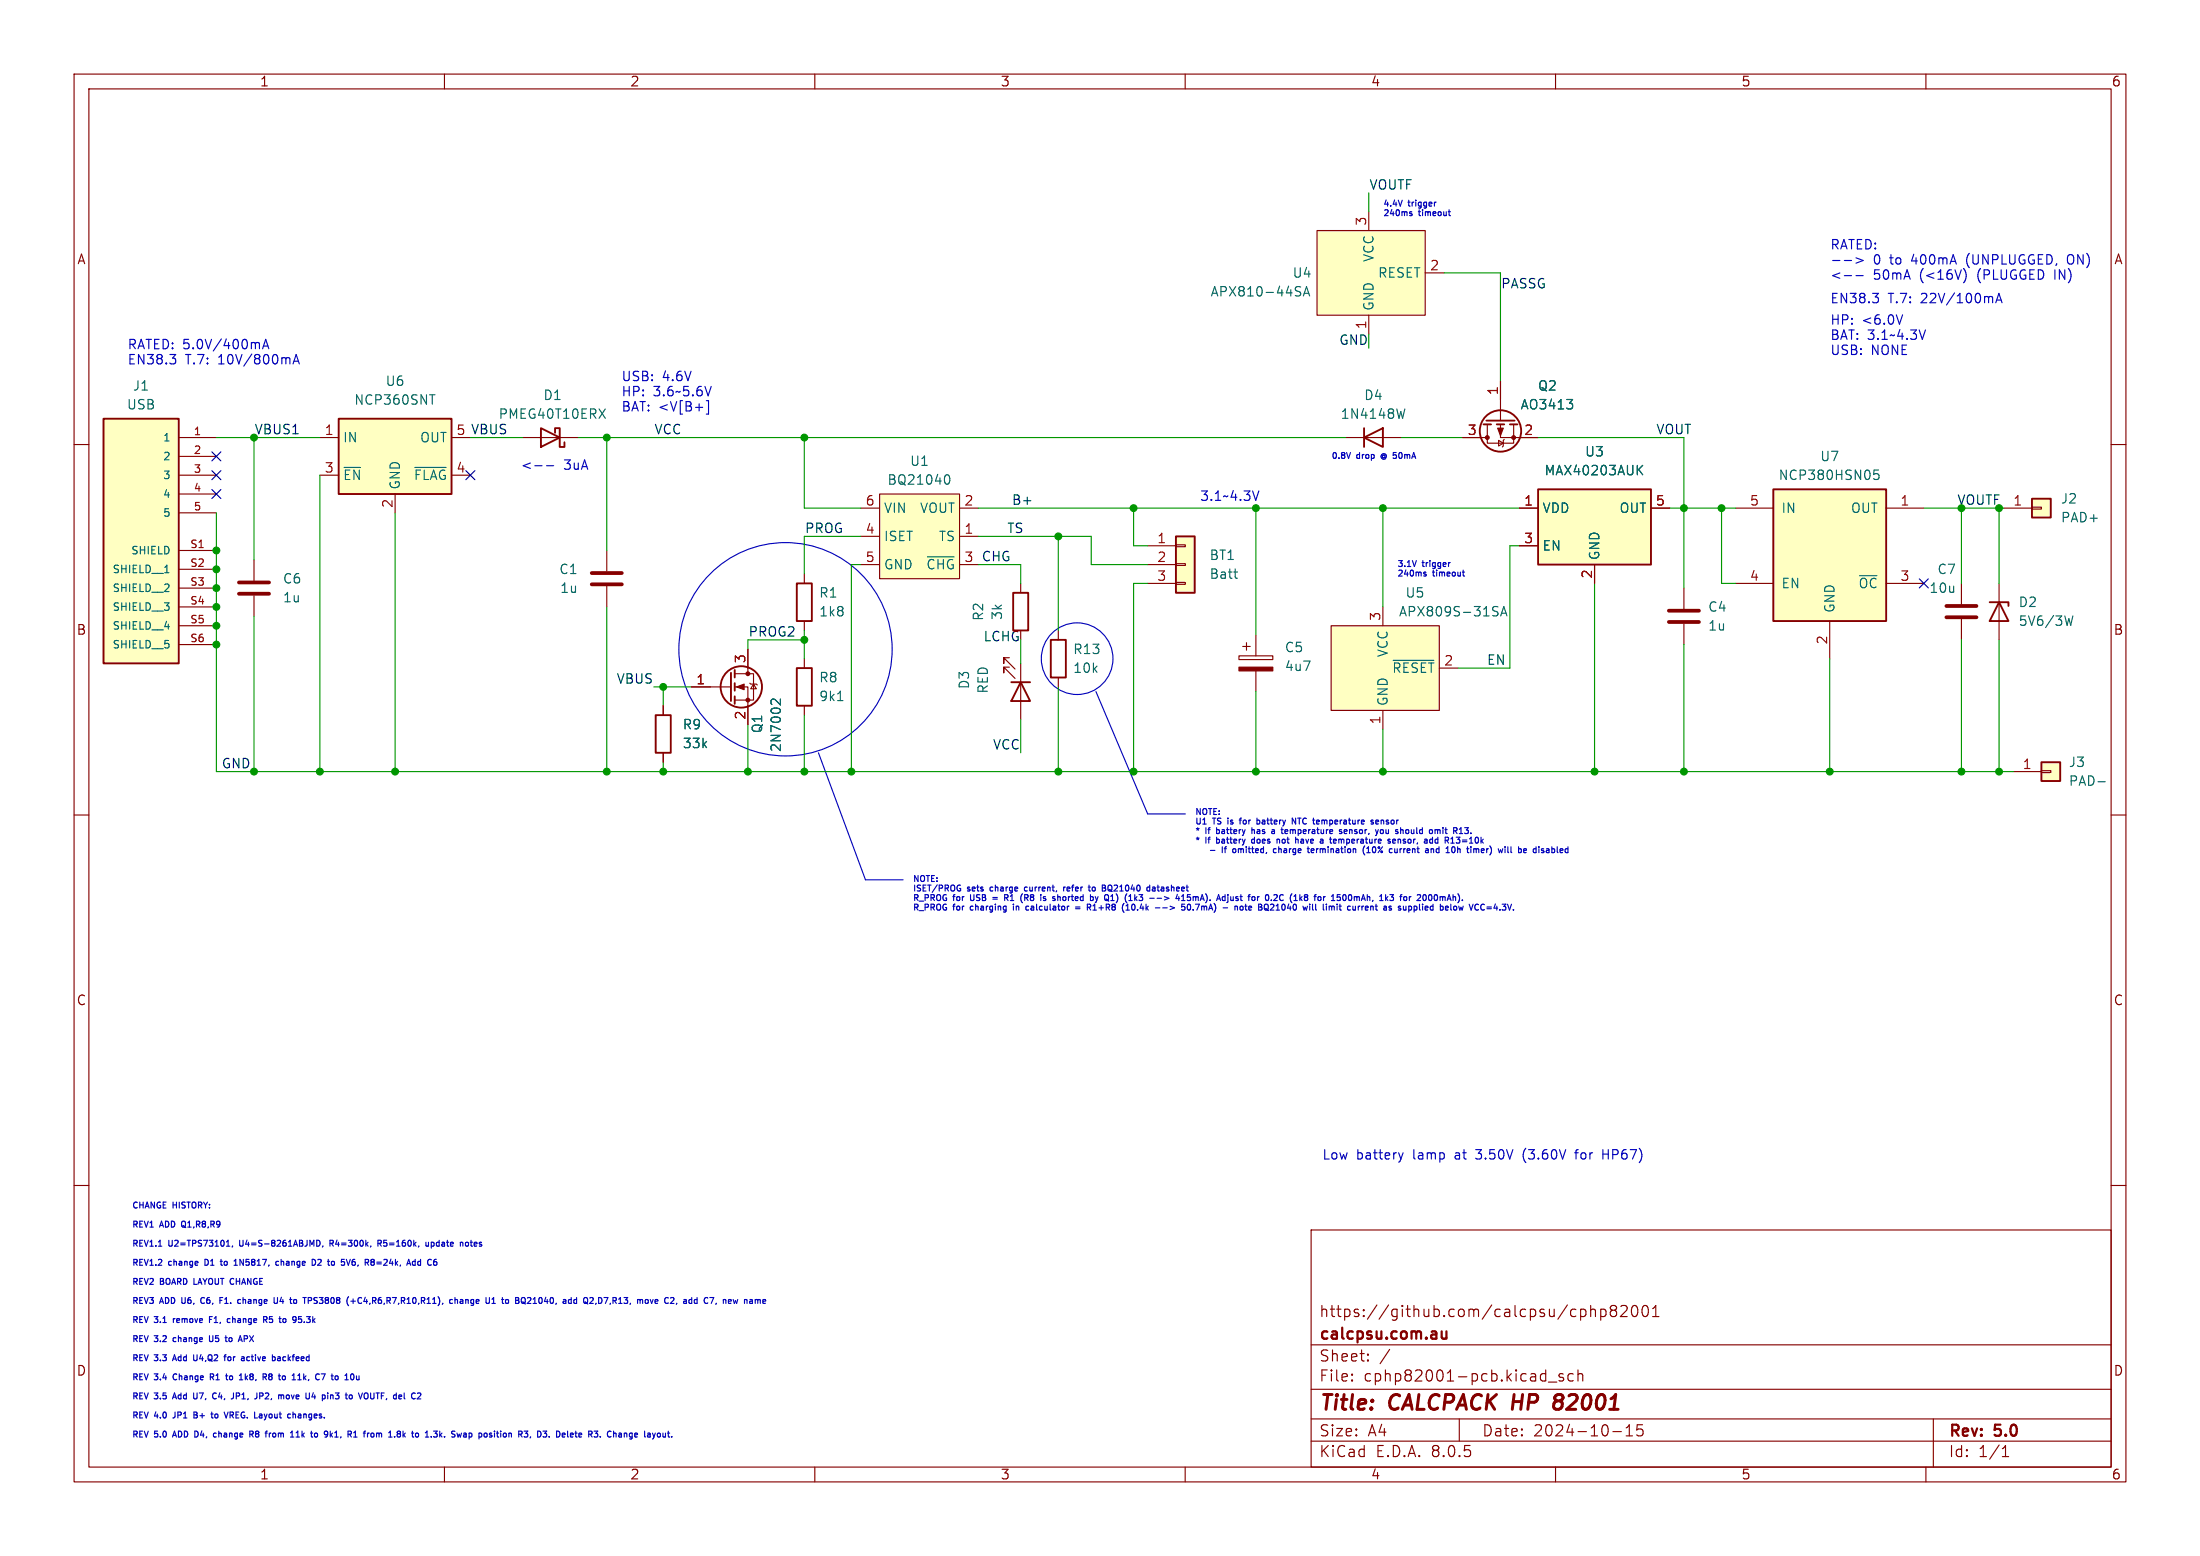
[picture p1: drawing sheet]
<svg xmlns="http://www.w3.org/2000/svg" width="297mm" height="210mm" viewBox="0 0 297 210" stroke-linecap="round" stroke-linejoin="round" font-family="sans-serif">
<g fill="none" stroke="#840000" stroke-width=".15">
<path d="M10 10h277v190h-277zM12 12h273v186h-273zM60 10v2M110 10v2M160 10v2M210 10v2M260 10v2M10 60h2M70.5 59.1h7.6M285 60h2M10 110h2M285 110h2"/>
<path d="M10 160h2M285 160h2M177 166h108v32h-108zM213.4 176.8l.4-.1 .3 .3v.4l-.1 .2-.2 .1-.4-.1M214.7 176.8a.37 .37 0 0 1 .7 .1v.8M214.7 176.2v1.5M216.1 176.8l.4-.1 .3 .3v.4l-.1 .2-.2 .1-.4-.1M216.1 176.7v1.5M217.7 176.8l-.3 .3 .1 .5 .2 .1 .4-.1 .1-.2v-.4l-.2-.2M217.7 176.8h-.2a.31 .31 0 0 1-.1-.4 .31 .31 0 0 1 .3-.2l.4 .1a.31 .31 0 0 1 .1 .3 .31 .31 0 0 1-.2 .2M217.7 176.8h.3M218.8 176.3l.2-.1 .5 .1a.41 .41 0 0 1 .1 .5l-.9 .9h1"/>
<path d="M220.5 176.3a.36 .36 0 0 1 .5 .2 .77 .77 0 0 1-.4 1.2 1 1 0 0 1-.1-1.4zM221.8 176.3a.36 .36 0 0 1 .4-.1 .36 .36 0 0 1 .3 .3 .77 .77 0 0 1-.5 1.2 .91 .91 0 0 1-.2-1.4zM223.1 177.7h.9M223.1 176.6l.4-.4v1.5M60 198v2M110 198v2M160 198v2M177 194.5h108M177 191.5h108M177 187.5h108M177 181.5h108M182.5 186.3h.1l-.1 .1"/>
<path d="M182.5 186.3v.1M182.5 185.5v.1M182.5 185.5h.1l-.1 .1M184.7 183.6v.1M184.7 183.6h-.1l.1 .1M184.7 182.8v.1M184.7 182.8h-.1l.1 .1M187.6 182.1l-1.3 2M197 191.5v3M209 186.5h1.2M210 198v2M211 185.5l-.3-.1-.2 .2v.2l.5 .2 .1 .1-.1 .2-.1 .1-.4-.1"/>
<path d="M212.4 185.5l-.4-.1-.3 .3v.4l.1 .2 .2 .1 .4-.1M213 185.5a.37 .37 0 0 1 .7 .1v.8M213 184.9v1.5M217.7 193.2h1.2M219.5 193.8h.9M219.5 192.7l.5-.4v1.5M221.7 192.3h-.7v.7l.2-.1h.5l.1 .3-.1 .5-.2 .1h-.3l-.2-.1M260 198v2M261 191.5v6.5M270.3 196.6h.9M270.3 195.5l.4-.4v1.5"/>
</g>
<path d="M210 189l.2 .1M210.2 189.1h.4M210.2 189.1l-.2 .1M210.6 189.1l.2 .1M210.7 188.2h-.4l-.3 .2M210.8 190l-.4 .2h-.3M210.8 189l-.2 .1" fill="none" stroke="#840000" stroke-width=".4"/>
<path d="M194.6 179.7l.1 .9a.41 .41 0 0 0 .6-.1M195.3 179.7v1" fill="none" stroke="#840000" stroke-width=".3"/>
<path d="M73 57.8l2.6 1.3-2.6 1.2zM74.9 58.4v-.6h.7v2.5h.6v-.6" fill="none" stroke="#840000" stroke-width=".25"/>
<path d="M80.9 55.2l.8 1.3M81.7 55.2l-.8 1.3" fill="none" stroke="#006464" stroke-width=".15"/>
<path d="M158.7 72.4h2.6v7.6h-2.6z" fill="#ffffc2"/>
<path d="M197.5 59.1h3.3M200.8 57.3v2.5h3.5v-2.5M202.3 59.4l.6 .4-.6 .4zM202.6 57.3v1.8h5M202.6 51.4v5.4M203.1 59.3l-.2 .1v.8l-.1 .1M154.9 73.7h3.8M154.9 76.2h3.8M154.9 78.7h3.8M158.7 78.6h1.3v.3h-1.3zM158.7 76.1h1.3v.2h-1.3zM158.7 73.5h1.3v.3h-1.3z" fill="none" stroke="#840000" stroke-width=".15"/>
<g fill="none" stroke="#840000" stroke-width=".25">
<path d="M200.3 57.3h1M200.7 56.8h3.8M202.1 57.3h1M203.8 57.3h1.1M158.7 72.4h2.6v7.6h-2.6z"/>
<circle cx="202.6" cy="58.2" r="2.79"/>
</g>
<path d="M211.5 53.9h.8l-.4 .5M212.2 54.5l.1 .1v.3l-.1 .2M166.6 77.2h.5M166.8 78h.3" fill="none" stroke="#006464" stroke-width=".15"/>
<g fill="#840000" stroke="#840000" stroke-width=".15">
<path d="M202.2 57.8h.7l-.3 1z"/>
<circle cx="204.3" cy="59.1" r=".25"/>
<circle cx="200.8" cy="59.1" r=".25"/>
</g>
<path d="M14 56.5h10.1v33h-10.1z" fill="#ffffc2"/>
<path d="M14 56.5h10.1v33h-10.1zM184.1 59.1l2.6-1.3v2.5zM184.1 57.8v2.5" fill="none" stroke="#840000" stroke-width=".25"/>
<path d="M24.1 59.1h5.1M181.6 59.1h7.6M24.1 61.6h5.1M24.1 64.1h5.1M24.1 66.7h5.1M24.1 69.2h5.1M24.1 74.3h5.1M24.1 76.8h5.1M24.1 79.4h5.1M24.1 81.9h5.1M24.1 84.5h5.1M24.1 87h5.1" fill="none" stroke="#840000" stroke-width=".15"/>
<path d="M189.7 55.2l-.3 1.3M22.2 77.3h.6" fill="none" stroke="#006464" stroke-width=".15"/>
<path d="M179.7 84.5h14.6v11.4h-14.6z" fill="#ffffc2"/>
<path d="M179.7 84.5h14.6v11.4h-14.6zM186.7 81.9v2.6M186.7 95.9v2.5M194.3 90.2h2.5" fill="none" stroke="#840000" stroke-width=".15"/>
<path d="M188.1 89.1h5.5M201.7 82.5l.4 .1 .1 .3-.2 .2h-.3M201.7 81.9h.5M202.6 83.1l.4-1.2 .4 1.2M202.7 82.8h.6" fill="none" stroke="#006464" stroke-width=".15"/>
<path d="M177.8 31.1h14.6v11.4h-14.6z" fill="#ffffc2"/>
<path d="M177.8 31.1h14.6v11.4h-14.6zM184.8 28.6v2.5M192.4 36.8h2.5M184.8 42.5v2.6M108.6 77.5v1.2M227.3 79.4v2.8M264.8 78.7v2.8M108.6 83.8v1.3M227.3 84.2v2.8M264.8 83.6v2.8" fill="none" stroke="#840000" stroke-width=".15"/>
<path d="M175.1 39.3l.4 .1 .1 .3-.2 .2h-.4M175.1 38.7h.5M176 39.9l.4-1.2 .4 1.2M176.1 39.6h.6" fill="none" stroke="#006464" stroke-width=".15"/>
<path d="M107.6 78.7h2v5.1h-2z" fill="none" stroke="#840000" stroke-width=".25"/>
<path d="M225.3 83.9h4.1M225.3 82.4h4.1M262.8 83.3h4M262.8 81.8h4" fill="none" stroke="#840000" stroke-width=".51"/>
<path d="M45.7 56.5h15.3v10.2h-15.3z" fill="#ffffc2"/>
<path d="M45.7 56.5h15.3v10.2h-15.3zM107.6 90.2h2v5.1h-2zM268.6 81.3h2.5v.5M269.9 81.3l1.2 2.5h-2.5z" fill="none" stroke="#840000" stroke-width=".25"/>
<path d="M43.2 59.1h2.5M61 59.1h2.5M43.2 64.1h2.5M53.3 66.7v2.5M61 64.1h2.5M269.9 78.7v7.7M108.6 88.9v1.3M108.6 95.3v1.2" fill="none" stroke="#840000" stroke-width=".15"/>
<path d="M58 53.3h.7M46.5 63.1h2.2M56 63.1h4.2M113.1 94.6h.7M279.8 83.1l-.3 1.3-.2-.9" fill="none" stroke="#006464" stroke-width=".15"/>
<path d="M274.3 67.3h2.6v2.6h-2.6z" fill="#ffffc2"/>
<path d="M81.9 74.3v2.8M81.9 79.1v2.8M137.8 78.7v1.3M270.5 68.6h3.8M274.3 68.5h1.3v.2h-1.3zM136.3 88.8h-.8v.7v-.7l1.5 1.5M136.3 90h-.8v.8v-.8l1.5 1.6M137.8 89.5v7.7" fill="none" stroke="#840000" stroke-width=".15"/>
<path d="M274.3 67.3h2.6v2.6h-2.6zM136.5 92.1h2.6M136.8 80h2v5.1h-2zM137.8 92.1l1.3 2.5h-2.6z" fill="none" stroke="#840000" stroke-width=".25"/>
<path d="M79.9 78.9h4M79.9 77.3h4" fill="none" stroke="#840000" stroke-width=".51"/>
<path d="M207.6 66h15.3v10.2h-15.3z" fill="#ffffc2"/>
<g fill="none" stroke="#840000" stroke-width=".25">
<path d="M207.6 66h15.3v10.2h-15.3zM98.7 90.8v3.8M99.2 90.4v1M99.2 92.2v1M99.2 94v1"/>
<circle cx="100.1" cy="92.7" r="2.79"/>
</g>
<g fill="none" stroke="#840000" stroke-width=".15">
<path d="M205.1 68.6h2.5M205.1 73.7h2.5M215.3 76.2v2.5M222.9 68.6h2.5M93.3 92.7h5.4M99.2 92.7h1.8v5.1M99.2 90.9h2.5v3.6h-2.5M101 87.6v3.3M101.2 92.2l.1 .1h.8l.1 .2M101.7 92.3l.4 .7h-.8zM167.3 88.5h4.5v.5h-4.5zM167.8 87.2h1"/>
<path d="M168.3 86.7v1.1M169.5 85.7v2.8M169.5 90.6v2.7"/>
</g>
<path d="M221.2 63.4l.6 .7M221.8 62.8l-.8 .7M105.4 94.4v.7l-.8-.7h-.2l-.3 .1v.4" fill="none" stroke="#006464" stroke-width=".15"/>
<g fill="#840000" stroke="#840000" stroke-width=".15">
<path d="M167.3 90h4.5v.6h-4.5z"/>
<path d="M99.4 92.7l1.1-.4v.8z"/>
<circle cx="101" cy="94.5" r=".25"/>
<circle cx="101" cy="90.9" r=".25"/>
</g>
<path d="M275.6 102.9h2.5v2.5h-2.5z" fill="#ffffc2"/>
<path d="M271.8 104.1h3.8M275.6 104h1.3v.3h-1.3z" fill="none" stroke="#840000" stroke-width=".15"/>
<path d="M275.6 102.9h2.5v2.5h-2.5z" fill="none" stroke="#840000" stroke-width=".25"/>
<path d="M283.2 105.5h1" fill="none" stroke="#006464" stroke-width=".15"/>
<path d="M239.4 66h15.2v17.8h-15.2z" fill="#ffffc2"/>
<path d="M239.4 66h15.2v17.8h-15.2zM88.5 96.5h2.1v5.1h-2.1zM141.9 86.4h2v5h-2z" fill="none" stroke="#840000" stroke-width=".25"/>
<path d="M34.3 75.6v2.8M234.3 68.6h5.1M234.3 78.7h5.1M254.6 68.6h5.1M254.6 78.7h5.1M34.3 80.4v2.8M89.5 95.3v1.2M142.9 85.1v1.3M142.9 91.4v1.3M247 83.8v5.1M89.5 101.6v1.3" fill="none" stroke="#840000" stroke-width=".15"/>
<path d="M253.6 63.4h-.6l-.1 .6 .2-.1 .4 .1 .2 .2-.1 .4-.2 .1h-.3l-.2-.1" fill="none" stroke="#006464" stroke-width=".15"/>
<path d="M32.3 78.6h4M32.3 80.1h4" fill="none" stroke="#840000" stroke-width=".51"/>
<path d="M118.7 66.7h10.8v11.4h-10.8z" fill="#ffffc2"/>
<g fill="none" stroke="#840000" stroke-width=".15">
<path d="M197.5 59.1h2.5M202.6 51.4v2.6M205.1 59.1h2.5M116.2 72.4h2.5M116.2 68.6h2.5M116.2 76.2h2.5M118.7 66.7h10.8v11.4h-10.8zM129.5 72.4h2.6M129.5 68.6h2.6M129.5 76.2h2.6M205.1 68.6h2.5M205.1 73.7h2.5"/>
<path d="M215.3 76.2v2.5M222.9 68.6h2.5M89.5 95.3v1.2M93.3 92.7h2.6M101 87.6v2.6M101 95.3v2.5M89.5 101.6v1.3"/>
</g>
<path d="M211.5 53.9h.8l-.4 .5M212.2 54.5l.1 .1v.3l-.1 .2M125.2 75.2h3.6M127.7 64.1h.2a.79 .79 0 0 1 0 1.2h-.2M221.2 63.4l.6 .7M221.8 62.8l-.8 .7M105.4 94.4v.7l-.8-.7h-.2l-.3 .1v.4" fill="none" stroke="#006464" stroke-width=".15"/>
<g fill="none" stroke="#0000c2" stroke-width=".15">
<path d="M190.3 28.8l.3 .2v.1h-.2M190.3 28.6h.3M193.9 27.3h-.2M195.5 28.6h.3M195.6 28.3v.7l.2 .1M247.4 35.2h1M249 35.2h1M249 37.2h1M250.6 34.8l.9 .4-.9 .3M250.6 37.2h.9M252.8 39.6h.8l-.4 .5M265.1 36.2a1.46 1.46 0 0 1 0 2"/>
<path d="M279.3 34.4a.91 .91 0 0 0 0 1.2M23.6 48.4l.1 .2v.3l-.1 .2M23.7 47.8l-.4 .5M35 46.3v.8M35.4 47.1l.5-1.3 .4 1.3M35.6 46.7h.6M39.6 49.1l.4-1.3 .4 1.3M39.7 48.8h.6M93.9 55h1M95.7 54.1v1.8h-.3M96 52.2l-.4 1.2M253.5 40.1l.1 .2v.3l-.1 .2"/>
<path d="M256.9 42.5l-.5 1.3M259.9 44.5l-.4 1.3M269.4 40.9l.5-1.3 .4 1.3M269.6 40.5h.6M72.2 62.9h1M73.8 62.9h.9M169.9 66.3l-.4 1.2M186.5 61.3a.37 .37 0 0 0 0 .6M188.1 61.1h.4M188.1 61.8l.3 .1M188.4 61.4h-.3M192.2 77.4l.3 .2v.1h-.2"/>
<path d="M192.2 77.3h.3M195.8 75.9l-.2 .1M197.4 77.2h.3M197.5 76.9v.7l.2 .1M148 93.3l6.9 16.6h5.1M110.5 101.6l6.3 17.1h5.1M129.5 119.5h.2M129.5 119.9h.2v.3l-.2 .1M138.6 119.7h-.1l-.2 .2v.3l.3 .1M143.6 119.7v.6M143.8 119.7l-.2 .2M144.3 119.7l-.2 .1v.4l.2 .1"/>
<path d="M144.4 119.9l-.3 .1M146.9 119.7h.3M147.9 119.9l-.2-.2-.3 .2 .1 .3 .2 .1 .2-.2M150.1 119.6l-.2-.1a.27 .27 0 0 0-.3 .2v.3a.27 .27 0 0 0 .2 .3 .27 .27 0 0 0 .3-.2M155.6 119.8h.3v.5M155.9 119.9l-.3 .2 .1 .2 .2-.1M156.2 119.7h.3M163.4 114.8h.6M165 114.3v.8M165.4 114.4v.7M165.8 110.4v.1M167.2 114.5v.6"/>
<path d="M167.3 110.7h.3M167.6 110.4l-.2 .1v.7M169 111.7v.8M169.3 113.3h-.3v.1v.3l.3 .1M169.3 112h-.3M169.7 110.7h.2l.2 .1-.1 .4h-.3M171.7 112.5h.4M171.9 114.9l.2 .2 .2-.1M172.1 112.1v.4M172.1 112.2h-.4M172.3 114.6l-.2-.1-.2 .2M172.4 113.3h.3v.5"/>
<path d="M172.4 113.3v.5M172.6 114.6h.3l.1 .5M172.6 114.3v.8M173 111.7v.7M173.8 112.5h-.2M173.8 112.1v.1h-.3M174.9 110.4v.8l-.4-.8v.8M175.2 110.4h.4M175.3 113.4v.4M175.9 113.5l-.3 .1v.2h.3M177.1 114.5l.3 .1v.1l-.4 .1M177.4 115l-.3 .1"/>
<path d="M177.7 114.5v.6M178 114.5l-.3 .2M179.6 113v.7M180.7 113.3v.5M180.8 112.1l.4 .3-.2 .1h-.2M181 113.3h-.3M181.5 112.1v.4h.3M181.8 112.1v.1h-.3M184.1 115.2l.1 .2M184.5 115.1h.5M184.7 114.3v.8M185.1 110.7h.3"/>
<path d="M185.1 110.9l.3 .1v.1l-.1 .1h-.2M185.3 114.6v.3l.2 .2 .2-.1v-.4M185.7 111l.4-.1v-.2h-.3l-.1 .1 .1 .4h.3M186.4 112h.2l.2 .1v.3l-.2 .1-.3-.1zM186.5 110.7v.5M186.6 110.7l-.1 .1M187.1 112v.4l.1 .1M188 113.4l.1 .4h.3M188.4 113.4v.1h-.4M188.7 113.3v.5M189.1 111.7v.8M189.1 113.4v.4"/>
<path d="M189.2 114.5l-.2 .1M189.5 114.5v.6M189.6 114.6l-.1 .1M190.2 112.1l-.2-.1-.2 .1v.4h.2l.2-.1M193.4 113v.8M194.1 113.3h-.2l-.2 .1 .1 .4h.3M194.1 112h.3v.5M194.1 113v.8M194.3 114.6l-.3-.1-.1 .2 .1 .3h.3M194.3 114.3v.8M194.8 111.7v.1M194.8 112v.5"/>
<path d="M197.1 113l-.3 .3 .2 .1 .1 .2-.2 .2h-.2M197.4 113.4h.6M197.4 113.6h.6M197.7 111.7h.5l-.2 .3 .2 .1v.3l-.1 .1h-.3M198.6 112.4v.1M200.7 114.5v.6M200.9 114.5l-.2 .2M205 114.6l.2-.1 .2 .2-.1 .3h-.3M205 114.3v.8M207.8 114.3v.1M208.4 114.6l-.2-.1-.1 .2v.1l.3 .1v.1h-.3M210.9 114.5l-.3 .2v.3l.3 .1"/>
<path d="M211 114.7l-.4 .1M131 120.7l.1 .8M134 121.1h.6M134 121.4h.6M135.6 120.7v.8M135.8 121.2l.3 .3M136.1 120.9l-.1 .2-.4 .1M136.8 122v.1M136.8 122.3v.5M138.5 121.2l.3 .3M138.6 122.3h.3M138.6 122.8h.3"/>
<path d="M138.6 120.7h-.3v.8M138.7 121.1l-.4 .1M141.1 121.3l.1 .1-.1 .1M141.1 121l.1 .1M143.6 121l-.1 .2v.2l.1 .1M145.2 122.4h.6M145.2 122.6h.6M146.8 122v.8M147.1 122l.2 .2M147.1 120.3h.1M147.6 122.8h.4M147.6 122.3l.2-.3v.8"/>
<path d="M147.9 121l.2 .5M148.1 121.5l-.1 .2M148.2 121l-.1 .5M149.7 120.1l.4 .2M150.8 120.9l.1 .3-.1 .4M152 122.8h.5M152.2 122v.8M152.8 122.2v.5l.2 .1M154.3 120.7l-.3 .4h.2v.4h-.1h-.3M155.2 121.2h.6M156.2 121.2h.6M157 122.5h.6"/>
<path d="M157.2 121l.6 .2-.6 .3M158.9 120.7l-.1 .6M159.5 121.5h.5M159.6 122h.3M159.6 122.3h.2l.2 .2-.1 .3h-.3M160.3 120.7v.4h.4v.3l-.1 .1h-.3M160.4 122.1l.1-.1a.43 .43 0 0 1 .2 .4 .43 .43 0 0 1-.2 .4l-.2-.3zM161.1 121.1l.2-.1 .1 .1M161.1 121v.5M161.1 122.8h.1M161.4 122h.5l-.3 .8M161.4 121.1v.4"/>
<path d="M161.7 121.1l-.2-.1-.1 .1M166.7 122.4l.3-.1 .1 .5M166.7 122.3v.5M167.1 121.1l-.2-.1-.1 .1 .1 .1 .2 .1v.2h-.3M167.4 121h.3M167.5 122.3l-.1 .2 .1 .3M167.5 120.7l.1 .8M168.2 122v.7M168.6 122.6l.4-.1-.1-.2h-.2l-.1 .1v.4h.3M171.6 121.5h.1M172.1 120.7l-.1 .1M172.3 122.8h.4"/>
<path d="M172.3 122.3l.2-.3v.8M172.4 121.1l-.5 .4h.5M174.4 120.6a.93 .93 0 0 0 0 1.2M174.7 121.5h.4M174.8 120.9l-.1 .1M178.3 121.2l-.1-.2-.3 .2 .1 .3h.2l.1-.1M178.6 122v.7l.2 .1M179.1 122.3v.5M181.3 120.8l.2-.1a.43 .43 0 0 1 .2 .4 .43 .43 0 0 1-.2 .4l-.2-.3zM182.2 122.3h-.1l-.2 .2 .1 .3h.2M183.8 121.5l.3-.8 .2 .8M183.9 121.3h.3"/>
<path d="M185 122.4l.3-.1 .1 .5M185 122.3v.5M185.7 122.3h.3M185.8 122v.8M190.2 122.3h.2l.2 .2-.1 .3h-.3M190.2 122.3v.8M190.3 121v.5M190.5 121l-.2 .2M190.9 122.3v.8M190.9 122.8h.1M191 122.3h-.1M191.4 120.7l-.1 .1"/>
<path d="M191.7 121.1l-.4 .4h.5M193.2 122.3l-.1 .2v.2l.1 .1M193.7 120.8l.1-.1a.43 .43 0 0 1 .3 .4 .43 .43 0 0 1-.3 .4h-.1M196.4 121l.1 .1v.4M196.8 120.6l.2 .3M197 121.6l-.1 .2M198.3 122l.3 .8 .3-.8M199.1 122.2v.3l.2 .3M202.8 122h.5l-.3 .3 .3 .1v.4h-.2h-.3M189.4 155.6l-.3 .8M205.7 155.3l-.1 .5 .1 .8M212.6 155.6h.5"/>
<path d="M213.1 155.2h-.3v.1v1.1M216.4 155.2v1.2M216.4 155.8h.7M21.4 168.2h.4M24.5 175.1l.1 .7M27.4 175.1a.4 .4 0 0 0-.3 .4 .4 .4 0 0 0 .3 .4M27.9 170h-.2v.8h.2M28.3 178.1h.2M28.7 177.7h-.4v.8M29.7 175.1h.4M29.7 175.5h.3M29.7 170.2h.3"/>
<path d="M29.8 170v.7l.2 .1M30.6 168.2h.4M30.7 167.5l.1-.1v.8M30.8 178.5h.3M30.8 178h.3M31.4 168.2l-.1 .1M31.6 170.8h.5M31.7 170.2l.1-.2v.8M32.4 167.4v.7M32.8 175.1v.8M33 175.4l-.2 .1M35.6 177.7h.3l.2 .2-.1 .2h-.4"/>
<path d="M35.8 178.1l.3 .4M36.4 178.4l.3 .1M36.8 177.7h-.4v.4l.3-.1M37.5 175.1v.7l-.2 .1M37.6 170.3l-.2-.1-.2 .2 .1 .3h.3M38 170v.8M38 175.1l-.2 .6h.5M38.2 170.2l-.2 .1M38.2 175.4v.5M38.5 178l.1 .1-.1 .4M40.3 177.7h.4M40.4 178h.2l.1 .2v.2l-.3 .1"/>
<path d="M42.4 175.9h.4M42.5 170l.1 .3-.1 .4M42.7 175.1l-.2 .1-.1 .2 .4 .2M42.8 167.4a.4 .4 0 0 1 .4 .4 .4 .4 0 0 1-.4 .4zM42.9 170h.3l.2 .1M43.4 170.2l-.5 .6h.5M43.6 168.2l-.1 .1M44.7 167.8l.3 .4M44.9 167.4h-.4v.8M44.9 167.8h-.4M47.9 170h-.2l-.2 .3 .1 .4h.3M47.9 170.3h-.2l-.2 .1"/>
<path d="M48.8 175.2a.35 .35 0 0 0-.5 .3 .35 .35 0 0 0 .5 .3M50.9 170.4h.6M50.9 170.6h.6M51 167.8h.4v-.3l-.4-.1v.8M51.2 167.8l.3 .4M56.8 170.3l-.3-.1-.1 .2 .1 .3h.3M56.8 170v.8M57.5 167.7v.5l.3-.1M57.8 167.7v.5M58.2 168.2h.3M58.2 167.7v.8M58.5 167.7h-.3"/>
<path d="M60.8 175.9h.3M60.8 175.4h.3M61.4 175.5l.3-.1 .1 .5M61.4 175.1v.8M62.1 175.4h.4v.5M62.4 167.7l.1 .1v.4M62.5 175.6l-.4 .1 .1 .2h.3M62.9 175.4v.5M62.9 167.7h.2l.2 .1v.2l-.2 .2-.3-.2zM63.1 175.4l-.2 .1M67.7 175.4h.3M67.8 175.1v.7l.2 .1"/>
<path d="M68.3 175.4l-.1 .1 .1 .4M70.8 175.2l-.1-.1a.27 .27 0 0 0-.3 .3v.3a.27 .27 0 0 0 .1 .2 .27 .27 0 0 0 .3 0l-.3-.2M72 175.9h.4M72.9 175.1a.5 .5 0 0 0 0 .8M78.9 175.2l.1-.1a.27 .27 0 0 1 .3 .3v.3a.27 .27 0 0 1-.2 .2 .27 .27 0 0 1-.3-.2zM78.9 175.7l.5 .3M82.4 175.9l-.1 .1M90.2 175.2a.35 .35 0 0 0-.5 .3 .35 .35 0 0 0 .5 .3M94.1 175.4h-.2l-.2 .1 .1 .4h.3M94.1 175.1v.8M96.7 175.9l-.1 .1M99.6 175.4l-.2 .5"/>
<path d="M102.4 175.4l.2 .1v.4M103 175.4v.5M103.4 175.6l-.4 .1M23.3 191.4h.1M23.4 185.6v.4M23.6 182.9l-.3 .7M23.6 188l-.3 .8M23.6 193.2l-.3 .8M26.1 182.9v.6l.1 .1h.3M26.1 188v.6l.1 .2h.3M26.2 191h.3M26.3 193.2h.3"/>
<path d="M26.5 191h.1M26.5 190.6h-.3v.8h.3M26.5 190.9v.1M26.6 193.9l-.3 .1M28.3 180.3v.6l.1 .1 .2 .1M28.5 190.8h.3M28.6 185.8l.3 .4M28.6 190.6v.7l.2 .1M28.7 188.6l.3 .2 .2-.1M28.8 185.5l-.4-.1v.8M28.8 185.8h-.4M28.9 193.9h.3"/>
<path d="M28.9 193.5h.3M29.2 190.8l-.2 .2v.2l.2 .2M29.2 188.1l-.2-.1-.3 .2M30.2 183.1h.3M30.4 180.5h.3M30.5 185.7h.3M30.5 182.9l-.2 .1v.6M30.6 186.1l.2 .1M30.6 181.1h.1M30.8 190.6l-.3 .8M30.9 183.1l-.1 .2v.2l.1 .1M31.1 180.5l-.2 .2v.2l.2 .2"/>
<path d="M31.1 191h.3M31.1 185.7l-.1 .1v.3l.1 .1M31.4 190.6h-.3v.8M31.9 188.4h.3M32.2 188h-.3v.8M32.3 186.2h.5M32.4 180.3l.3 .8M32.9 183.1l.1 .1v.4M33 183.3h-.1M33 180.7h.3M33 183.6h-.1M33.1 185.4v.8"/>
<path d="M33.2 185.9l.2 .3M33.3 180.3h-.3v.8M33.4 185.7l-.3 .3M33.6 183.1l-.2 .1-.1 .1v.3h.3M33.7 193.2h.3l.2 .1-.1 .2-.4 .1M33.9 193.6l.3 .4M34.6 193.2l-.1 .1 .1 .2-.1 .1v.2l.1 .2M35.1 188.4h.3l.1-.3-.4-.1v.8M35.3 190.9l.1 .5M35.4 191.3l-.1 .1M35.4 191l-.1 .1M35.7 185.8l.3 .4"/>
<path d="M35.9 185.5v.3M36.4 185.8l-.1 .1v.2l.3 .1 .1-.1M36.4 185.8h.2M36.6 185.8l.1 .1M36.7 185.6l-.1-.2-.2 .1-.1 .1 .1 .2M36.7 185.6l-.1 .2M37 183.1l.2 .2v.2l-.2 .1M37.1 193.4l-.3 .2 .1 .3 .2 .1M37.5 183.2h.3v.4M37.8 183.3l-.3 .2 .1 .1h.2M38.7 188.3h.1h.2v.5l-.3-.1zM39.6 190.9h.3v.5"/>
<path d="M40 194h.4M40 193.4l.2-.2v.8M40.4 190.8l-.1 .1M40.4 191.1l-.2 .1 .2 .2M41 185.4v.8M41.1 185.9l.2 .3M41.3 185.7l-.3 .3M42.1 188.5h.5M42.5 188.3v.5M45.2 194h.5M45.3 188.7l.3 .1M45.3 188h.5l-.3 .3h.1"/>
<path d="M45.3 193.3l.1-.1v.8M46.6 186.2h.4M48.4 188l.3 .8 .2-.8M49 193.4h.3M49.3 193.2l-.1 .1v.7M50.8 188h.4M51 188v.8M51.2 193.5h.3v.5M54.5 193.6l.2 .4M54.7 193.4l-.3 .3M55.8 188l.3 .1M56.1 188.7l-.3 .1"/>
<path d="M58.5 193.2h.5l-.2 .3h.1M58.5 193.9l.4 .1M61 193.9l.1 .1M61.1 193.2l-.1 .1 .1 .2M64.7 193.9l.2 .1M64.7 193.4v.8M64.9 193.4l-.2 .1M68.3 193.5l.1 .1-.1 .3M68.7 193.4v.6M68.8 193.4l-.1 .1M73.3 193.2h.5l-.3 .3h.3v.4l-.1 .1-.4-.1M74.1 193.9v.1"/>
<path d="M77.3 193.5l-.2-.1-.1 .1v.4h.3M77.4 193.6l-.4 .1M79.5 193.2h.3l.1 .1v.2l-.4 .1M79.7 193.6l.2 .4M84.3 193.5h.3v.5M84.3 193.4v.6M87.7 193.4l-.3 .1M87.7 193.6l-.3 .2v.1l.3 .1"/>
<circle cx="106" cy="87.6" r="14.4"/>
<circle cx="145.4" cy="88.9" r="4.8"/>
</g>
<g fill="none" stroke="#009600" stroke-width=".15">
<path d="M184.8 26v2.6M194.9 36.8h7.7v14.6M29.2 59.1h14M34.3 59.1v16.5M63.5 59.1h7M78.1 59.1h103.5M81.9 59.1v15.2M108.6 59.1v9.5h7.6M189.2 59.1h8.3M207.6 59.1h19.7v20.3M29.2 69.2v34.9h242.6M43.2 64.1v40"/>
<path d="M53.3 69.2v34.9M116.2 76.2h-1.3v27.9M116.2 72.4h-7.6v5.1M132.1 68.6h73M132.1 76.2h5.7v2.5M132.1 72.4h15.2v3.8h7.6M142.9 72.4v12.7M153 68.6v5.1h1.9M154.9 78.7h-1.9v25.4M169.5 68.6v17.1M186.7 68.6v13.3M205.1 73.7h-1.3v16.5h-7"/>
<path d="M215.3 78.7v25.4M225.4 68.6h8.9M232.4 68.6v10.1h1.9M259.7 68.6h10.2v10.1M264.8 68.6v10.1M34.3 83.2v20.9M81.9 81.9v22.2M88.3 92.7h5M89.5 92.7v2.6M101 97.8v6.3M108.6 86.4h-7.6v1.2M108.6 85.1v3.8"/>
<path d="M108.6 96.5v7.6M137.8 86.4v3.1M137.8 97.2v4.4M142.9 92.7v11.4M169.5 93.3v10.8M186.7 98.4v5.7M227.3 87v17.1M247 88.9v15.2M264.8 86.4v17.7M269.9 86.4v17.7M89.5 102.9v1.2"/>
</g>
<path d="M28.6 63.5l1.2 1.2M28.6 61l1.2 1.2M28.6 66.1l1.2 1.2M29.8 63.5l-1.2 1.2M29.8 61l-1.2 1.2M29.8 66.1l-1.2 1.2M62.9 63.5l1.2 1.2M64.1 63.5l-1.2 1.2M259.1 78.1l1.2 1.2M260.3 78.1l-1.2 1.2" fill="none" stroke="#000084" stroke-width=".15"/>
<g fill="#009600" stroke="#009600" stroke-width=".15">
<circle cx="29.2" cy="81.9" r=".46"/>
<circle cx="29.2" cy="79.4" r=".46"/>
<circle cx="29.2" cy="74.3" r=".46"/>
<circle cx="29.2" cy="76.8" r=".46"/>
<circle cx="43.2" cy="104.1" r=".46"/>
<circle cx="29.2" cy="87" r=".46"/>
<circle cx="34.3" cy="104.1" r=".46"/>
<circle cx="29.2" cy="84.5" r=".46"/>
<circle cx="53.3" cy="104.1" r=".46"/>
<circle cx="34.3" cy="59.1" r=".46"/>
<circle cx="81.9" cy="59.1" r=".46"/>
<circle cx="269.9" cy="68.6" r=".46"/>
<circle cx="264.8" cy="104.1" r=".46"/>
<circle cx="269.9" cy="104.1" r=".46"/>
<circle cx="232.4" cy="68.6" r=".46"/>
<circle cx="215.3" cy="104.1" r=".46"/>
<circle cx="227.3" cy="104.1" r=".46"/>
<circle cx="247" cy="104.1" r=".46"/>
<circle cx="227.3" cy="68.6" r=".46"/>
<circle cx="264.8" cy="68.6" r=".46"/>
<circle cx="169.5" cy="104.1" r=".46"/>
<circle cx="186.7" cy="104.1" r=".46"/>
<circle cx="186.7" cy="68.6" r=".46"/>
<circle cx="169.5" cy="68.6" r=".46"/>
<circle cx="89.5" cy="92.7" r=".46"/>
<circle cx="108.6" cy="104.1" r=".46"/>
<circle cx="114.9" cy="104.1" r=".46"/>
<circle cx="101" cy="104.1" r=".46"/>
<circle cx="108.6" cy="86.4" r=".46"/>
<circle cx="108.6" cy="59.1" r=".46"/>
<circle cx="89.5" cy="104.1" r=".46"/>
<circle cx="81.9" cy="104.1" r=".46"/>
<circle cx="142.9" cy="104.1" r=".46"/>
<circle cx="142.9" cy="72.4" r=".46"/>
<circle cx="153" cy="104.1" r=".46"/>
<circle cx="153" cy="68.6" r=".46"/>
</g>
<g font-size="2.8" fill="#840000">
<text x="178" y="190.9">Title:</text>
<text x="187.7" y="190.9">CALCPACK HP</text>
<text x="211.4" y="190.9">82001</text>
</g>
<g font-size="2.1" fill="#840000">
<text x="178" y="178">https://github.com/calcpsu/cphp82001</text>
<text x="178" y="184">Sheet:</text>
<text x="178" y="181.2">calcpsu.com.au</text>
<text x="178" y="186.7">File:</text>
<text x="184.1" y="186.7">cphp82001-pcb.kicad_sch</text>
<text x="178" y="196.9">KiCad</text>
<text x="178" y="194.1">Size:</text>
<text x="184.7" y="194.1">A4</text>
<text x="185.7" y="196.9">E.D.A.</text>
<text x="193.3" y="196.9">8.0.5</text>
<text x="200" y="194.1">Date:</text>
<text x="207" y="194.1">2024-10-15</text>
<text x="263" y="194.3">Rev:</text>
<text x="263" y="196.9">Id:</text>
<text x="267.1" y="196.9">1/1</text>
<text x="269.4" y="194.3">5.0</text>
</g>
<g font-size="1.8" fill="#840000">
<text x="35" y="11.9">1</text>
<text x="85" y="11.9">2</text>
<text x="135" y="11.9">3</text>
<text x="185" y="11.9">4</text>
<text x="235" y="11.9">5</text>
<text x="285" y="11.9">6</text>
<text x="10.3" y="35.9">A</text>
<text x="285.3" y="35.9">A</text>
<text x="10.3" y="85.9">B</text>
<text x="285.3" y="85.9">B</text>
<text x="10.3" y="135.9">C</text>
<text x="285.3" y="135.9">C</text>
<text x="10.3" y="185.9">D</text>
<text x="285.3" y="185.9">D</text>
<text x="35" y="199.9">1</text>
<text x="85" y="199.9">2</text>
<text x="135" y="199.9">3</text>
<text x="185" y="199.9">4</text>
<text x="235" y="199.9">5</text>
<text x="285" y="199.9">6</text>
</g>
<g font-size="1.8" fill="#0f0f0f">
<text x="184.8" y="25.7">VOUTF</text>
<text x="202.6" y="39">PASSG</text>
<text x="34.3" y="58.7">VBUS1</text>
<text x="61.5" y="58.8">5 VBUS</text>
<text x="88.3" y="58.7">VCC</text>
<text x="223.5" y="58.7">VOUT</text>
<text x="136.5" y="68.2">B+</text>
<text x="108.6" y="72">PROG</text>
<text x="132.5" y="75.9">CHG</text>
<text x="135.9" y="72">TS</text>
<text x="101" y="86">PROG2</text>
<text x="132.7" y="86.6">LCHG</text>
<text x="200.7" y="89.8">EN</text>
<text x="83.2" y="92.4">VBUS</text>
<text x="134" y="101.3">VCC</text>
<text x="29.8" y="103.8">GND</text>
</g>
<g font-size="1.8" fill="#a90000">
<text x="184.5" y="30.6" transform="rotate(-90 184.5 30.6)">3</text>
<text x="193" y="36.6">2</text>
<text x="184.5" y="44.5" transform="rotate(-90 184.5 44.5)">1</text>
<text x="202.3" y="53.4" transform="rotate(-90 202.3 53.4)">1</text>
<text x="43.7" y="58.8">1</text>
<text x="198" y="58.8">3</text>
<text x="205.7" y="58.8">2</text>
<text x="43.7" y="63.9">3</text>
<text x="61.5" y="63.9">4</text>
<text x="53.1" y="68.7" transform="rotate(-90 53.1 68.7)">2</text>
<text x="116.8" y="68.3">6</text>
<text x="130.1" y="68.3">2</text>
<text x="205.7" y="68.3">1</text>
<text x="223.4" y="68.3">5</text>
<text x="236.1" y="68.3">5</text>
<text x="256.5" y="68.3">1</text>
<text x="271.7" y="68.3">1</text>
<text x="116.8" y="72.1">4</text>
<text x="116.8" y="75.9">5</text>
<text x="130.1" y="72.1">1</text>
<text x="130.1" y="75.9">3</text>
<text x="156.1" y="73.4">1</text>
<text x="156.1" y="75.9">2</text>
<text x="205.7" y="73.4">3</text>
<text x="156.1" y="78.5">3</text>
<text x="186.4" y="83.9" transform="rotate(-90 186.4 83.9)">3</text>
<text x="215" y="78.2" transform="rotate(-90 215 78.2)">2</text>
<text x="236.1" y="78.5">4</text>
<text x="256.5" y="78.5">3</text>
<text x="100.7" y="89.6" transform="rotate(-90 100.7 89.6)">3</text>
<text x="194.9" y="89.9">2</text>
<text x="246.8" y="87.1" transform="rotate(-90 246.8 87.1)">2</text>
<text x="93.9" y="92.5">1</text>
<text x="100.7" y="97.2" transform="rotate(-90 100.7 97.2)">2</text>
<text x="186.4" y="97.9" transform="rotate(-90 186.4 97.9)">1</text>
<text x="273" y="103.9">1</text>
</g>
<g font-size="1.8" fill="#006464">
<text x="185.6" y="35.5" transform="rotate(-90 185.6 35.5)">VCC</text>
<text x="163.3" y="40.2">APX810-44SA</text>
<text x="174.4" y="37.7">U4</text>
<text x="185.9" y="37.7">RESET</text>
<text x="185.6" y="42" transform="rotate(-90 185.6 42)">GND</text>
<text x="17.9" y="52.9">J1</text>
<text x="52" y="52.3">U6</text>
<text x="207.5" y="52.9">Q2</text>
<text x="17" y="55.5">USB</text>
<text x="46.2" y="59.9">IN</text>
<text x="47.7" y="54.8">NCP360SNT</text>
<text x="56.6" y="59.9">OUT</text>
<text x="67.2" y="56.7">PMEG40T10ERX</text>
<text x="73.3" y="54.2">D1</text>
<text x="180.9" y="56.7">1N4148W</text>
<text x="184.1" y="54.2">D4</text>
<text x="205.2" y="55.5">AO3413</text>
<text x="46.2" y="65">~{EN}</text>
<text x="55.8" y="65">~{FLAG}</text>
<text x="119.7" y="65.6">BQ21040</text>
<text x="122.8" y="63.1">U1</text>
<text x="208.4" y="64.4">MAX40203AUK</text>
<text x="213.9" y="61.8">U3</text>
<text x="240" y="65">NCP380HSN05</text>
<text x="245.6" y="62.5">U7</text>
<text x="54.2" y="66.2" transform="rotate(-90 54.2 66.2)">GND</text>
<text x="119.3" y="69.4">VIN</text>
<text x="124.1" y="69.4">VOUT</text>
<text x="208.2" y="69.4">VDD</text>
<text x="218.5" y="69.4">OUT</text>
<text x="240.4" y="69.4">IN</text>
<text x="249.8" y="69.4">OUT</text>
<text x="278.1" y="68.2">J2</text>
<text x="278.1" y="70.7">PAD+</text>
<text x="75.4" y="77.7">C1</text>
<text x="119.3" y="73.3">ISET</text>
<text x="119.3" y="77.1">GND</text>
<text x="125" y="77.1">~{CHG}</text>
<text x="126.7" y="73.3">TS</text>
<text x="163.2" y="75.8">BT1</text>
<text x="208.2" y="74.5">EN</text>
<text x="216.1" y="75.7" transform="rotate(-90 216.1 75.7)">GND</text>
<text x="261.5" y="77.7">C7</text>
<text x="38.1" y="79">C6</text>
<text x="38.1" y="81.5">1u</text>
<text x="75.5" y="80.2">1u</text>
<text x="110.5" y="80.9">R1</text>
<text x="110.5" y="83.4">1k8</text>
<text x="132.9" y="83.9" transform="rotate(-90 132.9 83.9)">R2</text>
<text x="135.5" y="83.8" transform="rotate(-90 135.5 83.8)">3k</text>
<text x="163.2" y="78.3">Batt</text>
<text x="188.8" y="83.4">APX809S-31SA</text>
<text x="189.7" y="80.9">U5</text>
<text x="230.5" y="82.8">C4</text>
<text x="240.4" y="79.6">EN</text>
<text x="247.9" y="82.8" transform="rotate(-90 247.9 82.8)">GND</text>
<text x="250.8" y="79.6">~{OC}</text>
<text x="260.4" y="80.2">10u</text>
<text x="272.4" y="82.1">D2</text>
<text x="144.8" y="88.5">R13</text>
<text x="173.4" y="88.2">C5</text>
<text x="187.6" y="88.8" transform="rotate(-90 187.6 88.8)">VCC</text>
<text x="230.5" y="85.3">1u</text>
<text x="272.4" y="84.7">5V6/3W</text>
<text x="110.5" y="92.3">R8</text>
<text x="110.5" y="94.8">9k1</text>
<text x="131" y="93.1" transform="rotate(-90 131 93.1)">D3</text>
<text x="133.6" y="93.7" transform="rotate(-90 133.6 93.7)">RED</text>
<text x="144.8" y="91">10k</text>
<text x="173.4" y="90.8">4u7</text>
<text x="187.6" y="95.4" transform="rotate(-90 187.6 95.4)">GND</text>
<text x="187.9" y="91">~{RESET}</text>
<text x="92.1" y="98.7">R9</text>
<text x="92.1" y="101.2">33k</text>
<text x="103.1" y="99.1" transform="rotate(-90 103.1 99.1)">Q1</text>
<text x="105.6" y="101.6" transform="rotate(-90 105.6 101.6)">2N7002</text>
<text x="279.2" y="103.7">J3</text>
<text x="279.2" y="106.3">PAD-</text>
</g>
<g font-size="1.8" fill="#0000c2">
<text x="247" y="33.8">RATED:</text>
<text x="252.9" y="35.8">0</text>
<text x="255.3" y="35.8">to</text>
<text x="258.3" y="35.8">400mA</text>
<text x="265.9" y="35.8">(UNPLUGGED,</text>
<text x="279.8" y="35.8">ON)</text>
<text x="247" y="37.9">&lt;--</text>
<text x="247" y="41">EN38.3</text>
<text x="252.9" y="37.9">50mA</text>
<text x="254.9" y="41">T.7:</text>
<text x="259.3" y="37.9">(&lt;16V)</text>
<text x="259.5" y="41">22V/100mA</text>
<text x="267.2" y="37.9">(PLUGGED</text>
<text x="277.8" y="37.9">IN)</text>
<text x="17.1" y="47.2">RATED: 5.0V/400mA</text>
<text x="247" y="43.9">HP:</text>
<text x="247" y="46">BAT: 3.1~4.3V</text>
<text x="251.4" y="43.9">&lt;6.0V</text>
<text x="17.1" y="49.3">EN38.3</text>
<text x="25" y="49.3">T.7:</text>
<text x="29.6" y="49.3">10V/800mA</text>
<text x="83.8" y="51.5">USB:</text>
<text x="83.8" y="53.6">HP:</text>
<text x="88.2" y="53.6">3.6~5.6V</text>
<text x="89.4" y="51.5">4.6V</text>
<text x="247" y="48">USB:</text>
<text x="252.6" y="48">NONE</text>
<text x="83.8" y="55.6">BAT: &lt;V[B+]</text>
<text x="70.2" y="63.5">&lt;--</text>
<text x="76.1" y="63.5">3uA</text>
<text x="161.9" y="67.7">3.1~4.3V</text>
<text x="178.4" y="156.6">Low</text>
<text x="183.1" y="156.6">battery</text>
<text x="190.9" y="156.6">lamp</text>
<text x="196.7" y="156.6">at</text>
<text x="199.7" y="156.6">3.50V</text>
<text x="206.2" y="156.6">(3.60V</text>
<text x="213.6" y="156.6">for</text>
<text x="217.4" y="156.6">HP67)</text>
</g>
<g font-size="1.8" fill="#009600">
<text x="180.7" y="46.6">GND</text>
<text x="264.2" y="68.2">VOUTF</text>
</g>
<g font-size="1.4" fill="#006464">
<text x="21.9" y="59.8">1</text>
<text x="21.9" y="62.3">2</text>
<text x="21.9" y="64.9">3</text>
<text x="21.9" y="67.4">4</text>
<text x="21.9" y="70">5</text>
<text x="15.1" y="77.6">SHIELD__1</text>
<text x="17.6" y="75">SHIELD</text>
<text x="15.1" y="80.1">SHIELD__2</text>
<text x="15.1" y="82.7">SHIELD__3</text>
<text x="15.1" y="85.2">SHIELD__4</text>
<text x="15.1" y="87.7">SHIELD__5</text>
</g>
<g font-size="1.4" fill="#a90000">
<text x="26.1" y="58.8">1</text>
<text x="26.1" y="61.3">2</text>
<text x="26.1" y="63.9">3</text>
<text x="26.1" y="66.4">4</text>
<text x="26.1" y="69">5</text>
<text x="25.6" y="74">S1</text>
<text x="25.6" y="76.6">S2</text>
<text x="25.6" y="79.1">S3</text>
<text x="25.6" y="81.7">S4</text>
<text x="25.6" y="84.2">S5</text>
<text x="25.6" y="86.7">S6</text>
</g>
<g font-size="1.1" fill="#0000c2">
<text x="186.7" y="27.9">4.4V</text>
<text x="186.7" y="29.2">240ms</text>
<text x="190.2" y="27.9">trigger</text>
<text x="191.6" y="29.2">timeout</text>
<text x="179.7" y="62">0.8V</text>
<text x="183.2" y="62">drop</text>
<text x="186.8" y="62">@</text>
<text x="188.7" y="62">50mA</text>
<text x="188.6" y="76.6">3.1V</text>
<text x="188.6" y="77.9">240ms</text>
<text x="192.1" y="76.6">trigger</text>
<text x="193.5" y="77.9">timeout</text>
<text x="161.3" y="110.2">NOTE:</text>
<text x="161.3" y="111.5">U1</text>
<text x="161.3" y="112.8">*</text>
<text x="162.8" y="112.8">If</text>
<text x="163.8" y="111.5">TS</text>
<text x="164.6" y="112.8">battery</text>
<text x="166.1" y="111.5">is</text>
<text x="168" y="111.5">for</text>
<text x="169.6" y="112.8">has</text>
<text x="170.6" y="111.5">battery</text>
<text x="172.6" y="112.8">a</text>
<text x="174.2" y="112.8">temperature</text>
<text x="175.7" y="111.5">NTC</text>
<text x="178.8" y="111.5">temperature</text>
<text x="182.3" y="112.8">sensor,</text>
<text x="186.9" y="111.5">sensor</text>
<text x="187.6" y="112.8">you</text>
<text x="190.5" y="112.8">should</text>
<text x="195.4" y="112.8">omit</text>
<text x="198.9" y="112.8">R13.</text>
<text x="123.2" y="119.1">NOTE:</text>
<text x="161.3" y="114.1">*</text>
<text x="162.8" y="114.1">If</text>
<text x="164.6" y="114.1">battery</text>
<text x="165.9" y="115.3">If</text>
<text x="167.7" y="115.3">omitted,</text>
<text x="169.6" y="114.1">does</text>
<text x="173.3" y="114.1">not</text>
<text x="173.4" y="115.3">charge</text>
<text x="176.1" y="114.1">have</text>
<text x="178.4" y="115.3">termination</text>
<text x="179.8" y="114.1">a</text>
<text x="181.4" y="114.1">temperature</text>
<text x="186.1" y="115.3">(10%</text>
<text x="189.5" y="114.1">sensor,</text>
<text x="190" y="115.3">current</text>
<text x="194.7" y="114.1">add</text>
<text x="195.2" y="115.3">and</text>
<text x="197.8" y="114.1">R13=10k</text>
<text x="198.2" y="115.3">10h</text>
<text x="201.4" y="115.3">timer)</text>
<text x="205.9" y="115.3">will</text>
<text x="208.9" y="115.3">be</text>
<text x="211.2" y="115.3">disabled</text>
<text x="123.2" y="120.4">ISET/PROG</text>
<text x="123.2" y="121.7">R_PROG</text>
<text x="123.2" y="122.9">R_PROG</text>
<text x="128.7" y="121.7">for</text>
<text x="128.7" y="122.9">for</text>
<text x="130.6" y="120.4">sets</text>
<text x="131.3" y="121.7">USB</text>
<text x="131.3" y="122.9">charging</text>
<text x="134" y="120.4">charge</text>
<text x="136.5" y="121.7">R1</text>
<text x="137.4" y="122.9">in</text>
<text x="138.9" y="120.4">current,</text>
<text x="139" y="121.7">(R8</text>
<text x="139.4" y="122.9">calculator</text>
<text x="142" y="121.7">is</text>
<text x="143.9" y="121.7">shorted</text>
<text x="144.5" y="120.4">refer</text>
<text x="146.4" y="122.9">=</text>
<text x="148.2" y="120.4">to</text>
<text x="148.3" y="122.9">R1+R8</text>
<text x="149.3" y="121.7">by</text>
<text x="150.3" y="120.4">BQ21040</text>
<text x="151.5" y="121.7">Q1)</text>
<text x="153.3" y="122.9">(10.4k</text>
<text x="156.7" y="120.4">datasheet</text>
<text x="158.1" y="122.9">--&gt;</text>
<text x="158.2" y="121.7">--&gt;</text>
<text x="161.9" y="122.9">50.7mA)</text>
<text x="162.1" y="121.7">415mA).</text>
<text x="167.8" y="122.9">-</text>
<text x="167.9" y="121.7">Adjust</text>
<text x="169.7" y="122.9">note</text>
<text x="172.5" y="121.7">for</text>
<text x="173.2" y="122.9">BQ21040</text>
<text x="175" y="121.7">0.2C</text>
<text x="178.6" y="121.7">(1k8</text>
<text x="179.5" y="122.9">will</text>
<text x="182.3" y="121.7">for</text>
<text x="182.5" y="122.9">limit</text>
<text x="184.8" y="121.7">1500mAh,</text>
<text x="186.1" y="122.9">current</text>
<text x="191.3" y="122.9">as</text>
<text x="191.7" y="121.7">1k3</text>
<text x="193.6" y="122.9">supplied</text>
<text x="194.7" y="121.7">for</text>
<text x="197.3" y="121.7">2000mAh).</text>
<text x="199.5" y="122.9">below</text>
<text x="203.8" y="122.9">VCC=4.3V.</text>
<text x="17.8" y="163.1">CHANGE</text>
<text x="17.8" y="165.7">REV1</text>
<text x="21.7" y="165.7">ADD</text>
<text x="23.4" y="163.1">HISTORY:</text>
<text x="24.9" y="165.7">Q1,R8,R9</text>
<text x="17.8" y="168.3">REV1.1</text>
<text x="17.8" y="170.9">REV1.2</text>
<text x="17.8" y="173.5">REV2</text>
<text x="21.7" y="173.5">BOARD</text>
<text x="22.8" y="168.3">U2=TPS73101,</text>
<text x="22.8" y="170.9">change</text>
<text x="26.5" y="173.5">LAYOUT CHANGE</text>
<text x="28" y="170.9">D1</text>
<text x="30.4" y="170.9">to</text>
<text x="32.5" y="170.9">1N5817,</text>
<text x="32.7" y="168.3">U4=S-8261ABJMD,</text>
<text x="38.5" y="170.9">change</text>
<text x="43.6" y="170.9">D2</text>
<text x="45.1" y="168.3">R4=300k,</text>
<text x="46.1" y="170.9">to</text>
<text x="48.2" y="170.9">5V6,</text>
<text x="51.7" y="170.9">R8=24k,</text>
<text x="51.9" y="168.3">R5=160k,</text>
<text x="57.7" y="170.9">Add</text>
<text x="58.7" y="168.3">update</text>
<text x="63.6" y="168.3">notes</text>
<text x="17.8" y="176">REV3</text>
<text x="17.8" y="178.6">REV</text>
<text x="20.9" y="178.6">3.1</text>
<text x="21.7" y="176">ADD</text>
<text x="23.7" y="178.6">remove</text>
<text x="24.9" y="176">U6,</text>
<text x="27.7" y="176">C6,</text>
<text x="28.9" y="178.6">F1,</text>
<text x="30.6" y="176">F1.</text>
<text x="31.6" y="178.6">change</text>
<text x="33.3" y="176">change</text>
<text x="36.8" y="178.6">R5</text>
<text x="38.5" y="176">U4</text>
<text x="39.3" y="178.6">to</text>
<text x="41" y="176">to</text>
<text x="41.3" y="178.6">95.3k</text>
<text x="43.1" y="176">TPS3808</text>
<text x="49.2" y="176">(+C4,R6,R7,R10,R11),</text>
<text x="63.4" y="176">change</text>
<text x="68.6" y="176">U1</text>
<text x="71.1" y="176">to</text>
<text x="73.2" y="176">BQ21040,</text>
<text x="79.9" y="176">add</text>
<text x="83" y="176">Q2,D7,R13,</text>
<text x="90.5" y="176">move</text>
<text x="94.5" y="176">C2,</text>
<text x="97.4" y="176">add</text>
<text x="100.5" y="176">C7,</text>
<text x="103.3" y="176">new</text>
<text x="17.8" y="181.2">REV</text>
<text x="17.8" y="183.8">REV</text>
<text x="20.9" y="181.2">3.2</text>
<text x="20.9" y="183.8">3.3</text>
<text x="23.7" y="181.2">change</text>
<text x="23.7" y="183.8">Add</text>
<text x="26.7" y="183.8">U4,Q2</text>
<text x="28.9" y="181.2">U5</text>
<text x="31.2" y="183.8">for</text>
<text x="31.4" y="181.2">to</text>
<text x="33.5" y="181.2">APX</text>
<text x="33.8" y="183.8">active</text>
<text x="38.3" y="183.8">backfeed</text>
<text x="17.8" y="186.3">REV</text>
<text x="17.8" y="188.9">REV</text>
<text x="17.8" y="191.5">REV</text>
<text x="20.9" y="186.3">3.4</text>
<text x="20.9" y="188.9">3.5</text>
<text x="20.9" y="191.5">4.0</text>
<text x="23.7" y="186.3">Change</text>
<text x="23.7" y="188.9">Add</text>
<text x="23.7" y="191.5">JP1</text>
<text x="26.7" y="188.9">U7,</text>
<text x="26.8" y="191.5">B+</text>
<text x="29" y="186.3">R1</text>
<text x="29.5" y="191.5">to</text>
<text x="29.6" y="188.9">C4,</text>
<text x="31.5" y="186.3">to</text>
<text x="31.6" y="191.5">VREG.</text>
<text x="32.5" y="188.9">JP1,</text>
<text x="33.6" y="186.3">1k8,</text>
<text x="35.9" y="191.5">Layout</text>
<text x="35.9" y="188.9">JP2,</text>
<text x="37" y="186.3">R8</text>
<text x="39.4" y="188.9">move</text>
<text x="39.5" y="186.3">to</text>
<text x="40.7" y="191.5">changes.</text>
<text x="41.6" y="186.3">11k,</text>
<text x="43.4" y="188.9">U4</text>
<text x="45" y="186.3">C7</text>
<text x="45.9" y="188.9">pin3</text>
<text x="47.5" y="186.3">to</text>
<text x="49.4" y="188.9">to</text>
<text x="51.5" y="188.9">VOUTF,</text>
<text x="56.4" y="188.9">del</text>
<text x="17.8" y="194.1">REV</text>
<text x="20.9" y="194.1">5.0</text>
<text x="23.7" y="194.1">ADD</text>
<text x="26.9" y="194.1">D4,</text>
<text x="29.7" y="194.1">change</text>
<text x="34.9" y="194.1">R8</text>
<text x="37.4" y="194.1">from</text>
<text x="41" y="194.1">11k</text>
<text x="44.1" y="194.1">to</text>
<text x="46.2" y="194.1">9k1,</text>
<text x="49.7" y="194.1">R1</text>
<text x="52.1" y="194.1">from</text>
<text x="55.8" y="194.1">1.8k</text>
<text x="59.2" y="194.1">to</text>
<text x="61.3" y="194.1">1.3k.</text>
<text x="65.2" y="194.1">Swap</text>
<text x="69.1" y="194.1">position</text>
<text x="74.8" y="194.1">R3,</text>
<text x="77.6" y="194.1">D3.</text>
<text x="80.5" y="194.1">Delete</text>
<text x="85.1" y="194.1">R3.</text>
<text x="88" y="194.1">Change</text>
</g>
</svg>
